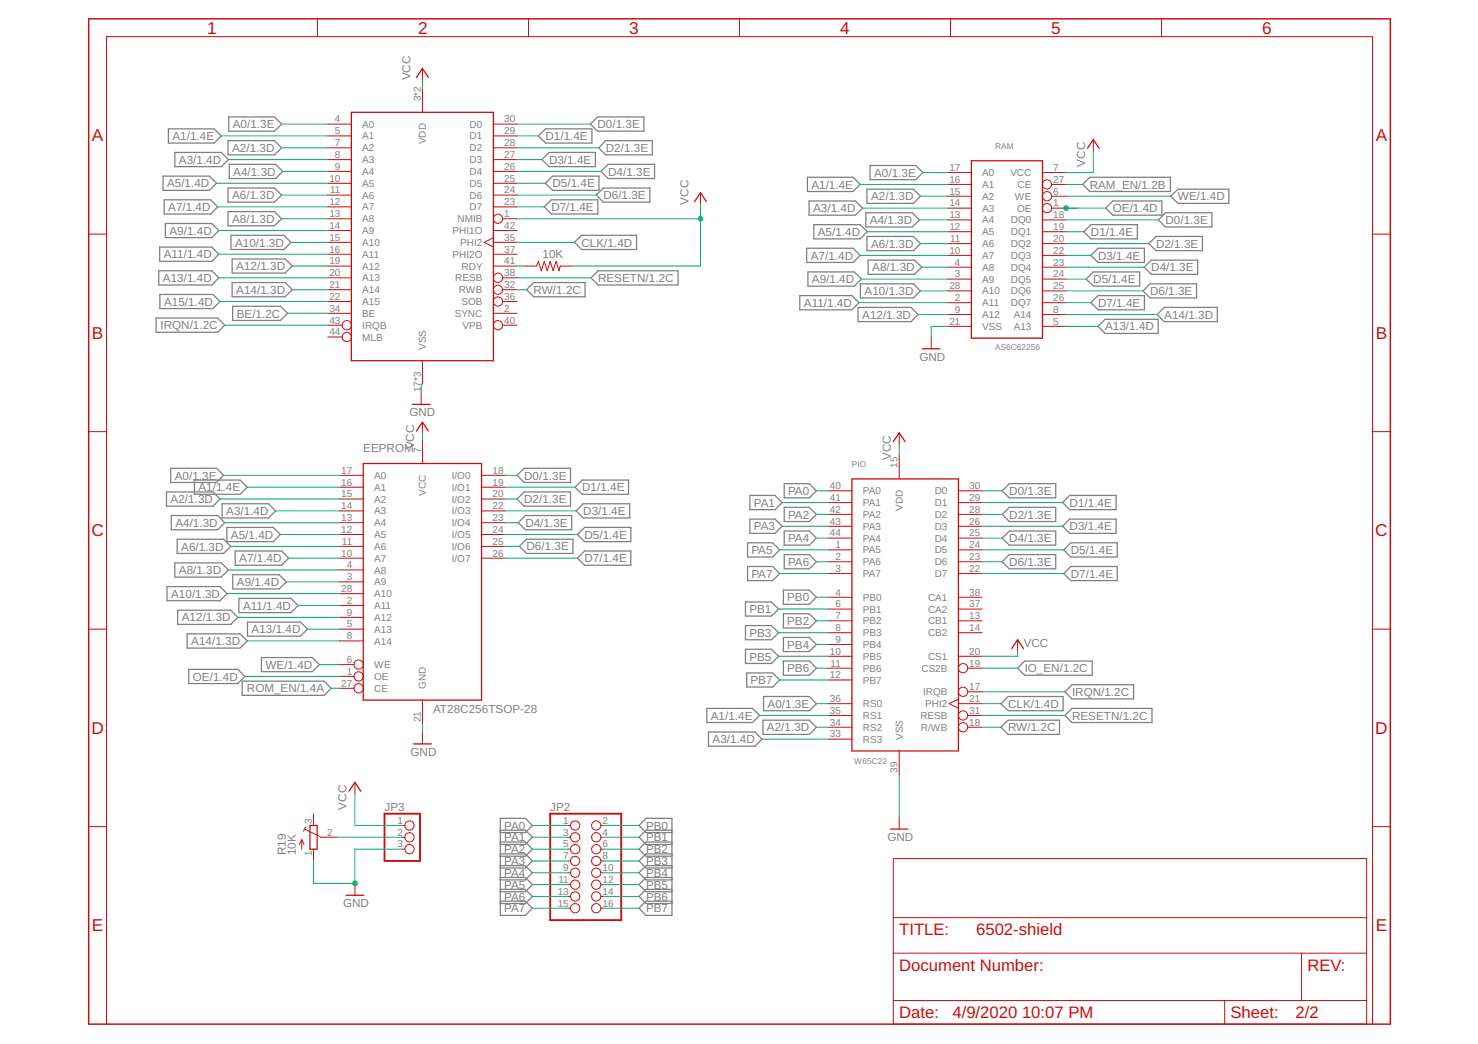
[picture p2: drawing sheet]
<svg xmlns="http://www.w3.org/2000/svg" width="297mm" height="210mm" viewBox="0 0 297 210" stroke-linecap="round" stroke-linejoin="round" font-family="sans-serif">
<g fill="none" stroke="#808080" stroke-width=".25">
<path d="M32.8 35.4h9.3l1.4 1.5-1.4 1.4h-9.3zM33.8 25.9h9.2l1.5 1.4-1.5 1.5h-9.2zM35.1 30.6h9.4l1.4 1.5-1.4 1.4h-9.4zM45.8 28.3h9.4l1.4 1.4-1.4 1.4h-9.4zM45.8 37.8h9.4l1.4 1.4-1.4 1.4h-9.4zM46 23.5h9.2l1.4 1.5-1.4 1.4h-9.2zM46.1 33h9.3l1.4 1.5-1.4 1.4h-9.3zM108.2 27.3l1.4-1.4h9.4v2.9h-9.4zM108.9 32.1l1.4-1.5h9.4v2.9h-9.4zM111 35.4h9.4v2.9h-9.4l-1.4-1.4zM119.8 39.2l1.5-1.4h9.3v2.8h-9.3zM120.1 23.5h9.3v2.9h-9.3l-1.4-1.4z"/>
<path d="M120.8 34.5l1.4-1.5h9.4v2.9h-9.4zM121.8 28.3h9.3v2.8h-9.3l-1.5-1.4zM162.3 35.6h9.1l1.5 1.5-1.5 1.4h-9.1zM174.2 38h9.4l1.4 1.5-1.4 1.4h-9.4zM174.9 33.3h9.1l1.5 1.4-1.5 1.4h-9.1zM219 35.6h16.2v2.9h-16.2l-1.4-1.4zM235.3 39.5l1.4-1.5h10.3v2.9h-10.3zM31.9 54.4h10.7l1.4 1.5-1.4 1.4h-10.7zM32.1 49.7h10.5l1.4 1.4-1.4 1.4h-10.5zM32.1 59.2h10.7l1.4 1.4-1.4 1.4h-10.7zM33 40.2h9.3l1.5 1.4-1.5 1.4h-9.3zM33.2 44.9h9.4l1.4 1.5-1.4 1.4h-9.4z"/>
<path d="M45.8 42.5h9.4l1.4 1.5-1.4 1.4h-9.4zM46.4 47.3h10.7l1.4 1.4-1.4 1.5h-10.7zM46.7 52.1h10.6l1.4 1.4-1.4 1.4h-10.6zM46.7 56.8h10.6l1.4 1.5-1.4 1.4h-10.6zM105.8 58.3l1.5-1.5h10.3v2.9h-10.3zM109.4 41.6l1.4-1.4h9.3v2.8h-9.3zM115.4 48.7l1.5-1.4h11v2.9h-11zM118.8 55.9l1.4-1.5h16.1v2.9h-16.1zM160.7 59.4h10.5l1.4 1.5-1.4 1.4h-10.5zM162.1 49.9h9.3l1.5 1.5-1.5 1.4h-9.3zM162.4 54.7h9.3l1.4 1.4-1.4 1.4h-9.3zM162.6 40.4h9.3l1.5 1.4-1.5 1.5h-9.3z"/>
<path d="M163.6 45.2h9.3l1.4 1.4-1.4 1.4h-9.3zM172.9 57.1h10.7l1.4 1.4-1.4 1.4h-10.7zM174 42.8h9.3l1.5 1.4-1.5 1.4h-9.3zM174.2 47.5h9.4l1.4 1.5-1.4 1.4h-9.4zM174.5 52.3h9.3l1.5 1.4-1.5 1.5h-9.3zM217.8 46.6l1.4-1.4h9.4v2.8h-9.4zM218.3 56.1l1.4-1.4h9.3v2.8h-9.3zM219.2 51.4l1.5-1.5h9.3v2.9h-9.3zM223.6 40.4h9.9v2.9h-9.9l-1.4-1.5zM229.7 58.5l1.4-1.4h9.4v2.8h-9.4zM230 53.7l1.4-1.4h9.3v2.9h-9.3zM232.3 47.5h9.4v2.9h-9.4l-1.4-1.4z"/>
<path d="M234.2 42.8h9.4v2.8h-9.4l-1.4-1.4zM31.4 63.9h12.4l1.4 1.5-1.4 1.4h-12.4zM46.8 61.6h9.5l1.5 1.4-1.5 1.4h-9.5zM172.4 61.8h10.7l1.4 1.4-1.4 1.5h-10.7zM219.2 60.9l1.5-1.5h9.3v2.9h-9.3zM220.7 65.6l1.4-1.4h10.7v2.8h-10.7zM232.6 63.2l1.4-1.4h10.6v2.9h-10.6zM33.5 98.9h9.3l1.4 1.4-1.4 1.5h-9.3zM34.3 94.1h9.2l1.4 1.5-1.4 1.4h-9.2zM39.1 96.5h9.2l1.4 1.5-1.4 1.4h-9.2zM103.9 95.6l1.4-1.5h9.4v2.9h-9.4zM117 96.5h9.3v2.9h-9.3l-1.4-1.4z"/>
<path d="M150.7 99.6h5.1l1.4 1.4-1.4 1.5h-5.1zM157.6 97.2h5l1.5 1.5-1.5 1.4h-5zM202.8 97.2h9.4v2.9h-9.4l-1.4-1.4zM215 99.6h9.3v2.9h-9.3l-1.4-1.5zM33.6 117.9h10.6l1.5 1.5-1.5 1.4h-10.6zM34.4 103.7h9.4l1.4 1.4-1.4 1.4h-9.4zM35.1 113.2h9.4l1.4 1.4-1.4 1.4h-9.4zM35.6 108.4h9.3l1.5 1.5-1.5 1.4h-9.3zM44.6 101.3h9.4l1.4 1.4-1.4 1.4h-9.4zM45.6 106h9.3l1.4 1.5-1.4 1.4h-9.3zM46.8 115.5h9.3l1.5 1.5-1.5 1.4h-9.3zM47.3 110.8h9.3l1.4 1.4-1.4 1.4h-9.3z"/>
<path d="M103.9 100.3l1.4-1.4h9.4v2.9h-9.4zM105.6 103.7h9.3v2.8h-9.3l-1.4-1.4zM105.8 108.4h9.3v2.9h-9.3l-1.4-1.4zM116 107.5l1.5-1.5h9.3v2.9h-9.3zM116 112.2l1.5-1.4h9.3v2.8h-9.3zM117.2 101.3h9.4v2.8h-9.4l-1.4-1.4zM150.2 113.9h5.1l1.4 1.4-1.4 1.4h-5.1zM150.2 109.1h5.1l1.4 1.5-1.4 1.4h-5.1zM150.7 104.4h5.1l1.4 1.4-1.4 1.4h-5.1zM157.4 118.6h5.2l1.5 1.5-1.5 1.4h-5.2zM157.6 111.5h5l1.5 1.4-1.5 1.5h-5zM157.6 106.8h5l1.5 1.4-1.5 1.4h-5z"/>
<path d="M157.6 102h5l1.5 1.4-1.5 1.5h-5zM201.4 103.4l1.4-1.4h9.4v2.9h-9.4zM201.4 108.2l1.4-1.4h9.4v2.8h-9.4zM202.8 111.5h9.4v2.9h-9.4l-1.4-1.5zM213.8 115.3l1.4-1.4h9.3v2.8h-9.3zM213.8 110.6l1.4-1.5h9.3v2.9h-9.3zM215 104.4h9.3v2.8h-9.3l-1.4-1.4zM35.7 122.7h10.7l1.4 1.4-1.4 1.4h-10.7zM37.6 127.4h10.7l1.4 1.5-1.4 1.4h-10.7zM37.9 134.6h9.9l1.4 1.4-1.4 1.4h-9.9zM48 120.3h10.5l1.4 1.4-1.4 1.5h-10.5zM48.7 136.9h16.5l1.4 1.5-1.4 1.4h-16.5z"/>
<path d="M49.7 125.1h10.7l1.4 1.4-1.4 1.4h-10.7zM52.5 132.2h10.3l1.4 1.4-1.4 1.4h-10.3zM149.8 130.5h5.2l1.5 1.5-1.5 1.4h-5.2zM149.8 121h5.2l1.5 1.4-1.5 1.5h-5.2zM149.8 125.8h5.2l1.5 1.4-1.5 1.4h-5.2zM150.1 135.3h5.2l1.4 1.4-1.4 1.4h-5.2zM157.4 132.9h5.2l1.5 1.4-1.5 1.5h-5.2zM157.4 123.4h5.2l1.5 1.4-1.5 1.5h-5.2zM157.4 128.2h5.2l1.5 1.4-1.5 1.4h-5.2zM205.9 132.9h13.6v2.9h-13.6l-1.4-1.5zM214 139.1l1.4-1.4h12.4v2.8h-12.4zM142 142.4h9.2l1.5 1.4-1.5 1.5h-9.2z"/>
<path d="M142.4 147.2h9.3l1.4 1.4-1.4 1.4h-9.3zM153.3 144.8h9.3l1.5 1.4-1.5 1.5h-9.3zM153.5 140h9.1l1.5 1.5-1.5 1.4h-9.1zM201.2 141.5l1.4-1.5h11.1v2.9h-11.1zM201.2 146.2l1.4-1.4h10.3v2.9h-10.3zM214 143.8l1.4-1.4h16.1v2.9h-16.1zM100.5 178.8h5.1l1.4 1.4-1.4 1.5h-5.1M100.5 174.1h5.1l1.4 1.4-1.4 1.4h-5.1M100.5 169.3h5.1l1.4 1.4-1.4 1.4h-5.1M100.5 167.4h5.1l1.4-1.4-1.4-1.5h-5.1v19.5h5.1l1.4-1.4-1.4-1.4h-5.1M100.5 176.4h5.1l1.4 1.5-1.4 1.4h-5.1M100.5 171.7h5.1l1.4 1.4-1.4 1.4h-5.1"/>
<path d="M100.5 166.9h5.1l1.4 1.4-1.4 1.5h-5.1M135 178.8h-5.2l-1.4 1.4 1.4 1.5h5.2M135 167.4h-5.2l-1.4-1.4 1.4-1.5h5.2v19.5h-5.2l-1.4-1.4 1.4-1.4h5.2M135 174.1h-5.2l-1.4 1.4 1.4 1.4h5.2M135 169.3h-5.2l-1.4 1.4 1.4 1.4h5.2M135 176.4h-5.2l-1.4 1.5 1.4 1.4h5.2M135 171.7h-5.2l-1.4 1.4 1.4 1.4h5.2M135 166.9h-5.2l-1.4 1.4 1.4 1.5h5.2"/>
</g>
<g fill="none" stroke="#c90d0c" stroke-width=".25">
<path d="M83.7 15.6l1.2-1.8 1.2 1.8M70.6 22.6h28.6v49.9h-28.6zM195.2 32.3h14.3v35.7h-14.3zM218.5 29.8l1.2-1.8 1.2 1.8M139.6 40.5l1.2-1.8 1.2 1.8M185.4 70.1h3.5M73 93.2h23.8v47.6h-23.8zM82.9 81.3h3.5M83.7 86.7l1.2-1.8 1.2 1.8M171.2 96.3h21.4v54.7h-21.4zM179.5 88.8l1.2-1.8 1.2 1.8M203.3 130.4l1.2-1.8 1.2 1.8"/>
<path d="M70.1 159.1l1.2-1.8 1.2 1.8M83.1 149.6h3.6M62.3 166h1.4v4.7h-1.4zM178.9 166.7h3.6M69.6 180h3.5"/>
</g>
<g fill="none" stroke="#c90d0c" stroke-width=".2">
<path d="M63.8 3.8v3.6M84.9 13.8v2.4M84.9 17.8v4.8M106.2 3.8v3.6M148.6 3.8v3.6M191 3.8v3.6M233.4 3.8v3.6M65.9 25h4.7M65.9 27.3h4.7M65.9 29.7h4.7M65.9 32.1h4.7M65.9 34.5h4.7"/>
<path d="M65.9 36.9h4.7M65.9 39.2h4.7M99.2 25h4.7M99.2 27.3h4.7M99.2 29.7h4.7M99.2 32.1h4.7M99.2 34.5h4.7M99.2 36.9h4.7M99.2 39.2h4.7M140.8 38.7v2.4M190.5 34.7h4.7M190.5 37.1h4.7"/>
<path d="M190.5 39.5h4.7M209.5 34.7h4.7M211.3 37.1h2.9M211.3 39.5h2.9M219.7 28v2.4M17.8 47.1h3.6M65.9 41.6h4.7M65.9 44h4.7M65.9 46.4h4.7M65.9 48.7h4.7M65.9 51.1h4.7M65.9 53.5h4.7"/>
<path d="M65.9 55.9h4.7M65.9 58.3h4.7M99.2 41.6h4.7M99.2 46.4h4.7M99.2 48.7h4.7M99.2 51.1h4.7M99.2 53.5h4.7M99.2 47.8l-1.9 .9 1.9 1M101 44h2.9M101 55.9h2.9M101 58.3h2.9M105.5 53.5h2.3l.4-1 .6 1.9 .6-1.9 .6 1.9 .6-1.9 .6 1.9 .6-1.9 .6 1.9 .2-.9h2.4"/>
<path d="M190.5 41.8h4.7M190.5 44.2h4.7M190.5 46.6h4.7M190.5 49h4.7M190.5 51.4h4.7M190.5 53.7h4.7M190.5 56.1h4.7M190.5 58.5h4.7M209.5 44.2h4.7M209.5 46.6h4.7M209.5 49h4.7M209.5 51.4h4.7"/>
<path d="M209.5 53.7h4.7M209.5 56.1h4.7M209.5 58.5h4.7M211.3 41.8h2.9M275.8 47.1h3.6M65.9 60.6h4.7M65.9 63h4.7M65.9 65.4h2.9M65.9 67.8h2.9M84.6 78.9v2.4M84.9 72.5v4.8M99.2 63h4.7"/>
<path d="M101 60.6h2.9M101 65.4h2.9M187.2 67.8v2.3M190.5 60.9h4.7M190.5 63.2h4.7M190.5 65.6h4.7M209.5 60.9h4.7M209.5 63.2h4.7M209.5 65.6h4.7M17.8 86.8h3.6M68.2 95.6h4.8M68.2 98h4.8"/>
<path d="M84.9 84.9v2.3M84.9 88.4v4.8M96.8 95.6h4.7M96.8 98h4.7M166.5 98.7h4.7M180.7 87v2.4M180.7 91.5v4.8M192.6 98.7h4.8M275.8 86.8h3.6M68.2 100.3h4.8M68.2 102.7h4.8M68.2 105.1h4.8"/>
<path d="M68.2 107.5h4.8M68.2 109.9h4.8M68.2 112.2h4.8M68.2 114.6h4.8M68.2 117h4.8M68.2 119.4h4.8M96.8 100.3h4.7M96.8 102.7h4.7M96.8 105.1h4.7M96.8 107.5h4.7M96.8 109.9h4.7M96.8 112.2h4.7"/>
<path d="M166.5 101h4.7M166.5 103.4h4.7M166.5 105.8h4.7M166.5 108.2h4.7M166.5 110.6h4.7M166.5 112.9h4.7M166.5 115.3h4.7M192.6 101h4.8M192.6 103.4h4.8M192.6 105.8h4.8M192.6 108.2h4.8M192.6 110.6h4.8"/>
<path d="M192.6 112.9h4.8M192.6 115.3h4.8M17.8 126.5h3.6M68.2 121.7h4.8M68.2 124.1h4.8M68.2 126.5h4.8M68.2 128.9h4.8M68.2 133.6h2.9M68.2 136h2.9M68.2 138.4h2.9M166.5 120.1h4.7M166.5 122.4h4.7"/>
<path d="M166.5 124.8h4.7M166.5 127.2h4.7M166.5 129.6h4.7M166.5 132h4.7M166.5 134.3h4.7M166.5 136.7h4.7M192.6 120.1h4.8M192.6 122.4h4.8M192.6 124.8h4.8M192.6 127.2h4.8M192.6 132h4.8M194.5 134.3h2.9"/>
<path d="M194.5 139.1h2.9M204.5 128.6v2.4M275.8 126.5h3.6M71.3 157.3v2.4M84.9 140.8v4.7M84.9 147.2v2.4M166.5 141.5h4.7M166.5 143.8h4.7M166.5 146.2h4.7M166.5 148.6h4.7M180.7 151v4.7M192.6 141.5h4.8"/>
<path d="M192.6 140.5l-1.8 1 1.8 .9M194.5 143.8h2.9M194.5 146.2h2.9M17.8 166.2h3.6M60.6 168.8v1.9M60.6 168.8l-.4 1M60.6 168.8l.5 1M61.3 166.7l3.3 1.6h3.2M61.4 166.2l-.4 .9M63 163.6v2.4M63 170.7v2.4M71.3 177.6v2.4"/>
<path d="M80.9 166h.5M80.9 168.3h.5M80.9 170.7h.5M114.1 166h.6M114.1 168.3h.6M114.1 170.7h.6M114.1 173.1h.6M114.1 175.5h.6M114.1 177.9h.6M120.8 166h.5M120.8 168.3h.5M120.8 170.7h.5"/>
<path d="M120.8 173.1h.5M120.8 175.5h.5M120.8 177.9h.5M179.5 172.6h95.2v33.3h-95.2zM180.7 164.3v2.4M275.8 166.2h3.6M114.1 180.2h.6M114.1 182.6h.6M120.8 180.2h.5M120.8 182.6h.5M179.5 191.6h95.2M179.5 184.5h95.2"/>
<path d="M261.6 191.6v9.6M21.4 205.9v-198.5h254.4v198.5M179.5 201.2h95.2M246.1 201.2v4.7"/>
<circle cx="210.4" cy="37.1" r=".93"/>
<circle cx="210.4" cy="39.5" r=".93"/>
<circle cx="100.1" cy="55.9" r=".93"/>
<circle cx="100.1" cy="44" r=".93"/>
<circle cx="100.1" cy="58.3" r=".93"/>
<circle cx="210.4" cy="41.8" r=".93"/>
<circle cx="69.7" cy="65.4" r=".93"/>
<circle cx="69.7" cy="67.8" r=".93"/>
<circle cx="100.1" cy="60.6" r=".93"/>
<circle cx="100.1" cy="65.4" r=".93"/>
<circle cx="72.1" cy="133.6" r=".93"/>
<circle cx="72.1" cy="138.4" r=".93"/>
<circle cx="72.1" cy="136" r=".93"/>
<circle cx="193.5" cy="134.3" r=".93"/>
<circle cx="193.5" cy="139.1" r=".93"/>
<circle cx="193.5" cy="146.2" r=".93"/>
<circle cx="193.5" cy="143.8" r=".93"/>
<circle cx="82.3" cy="170.7" r=".93"/>
<circle cx="82.3" cy="166" r=".93"/>
<circle cx="82.3" cy="168.3" r=".93"/>
<circle cx="115.6" cy="175.5" r=".93"/>
<circle cx="115.6" cy="177.9" r=".93"/>
<circle cx="115.6" cy="173.1" r=".93"/>
<circle cx="115.6" cy="168.3" r=".93"/>
<circle cx="115.6" cy="170.7" r=".93"/>
<circle cx="115.6" cy="166" r=".93"/>
<circle cx="119.8" cy="177.9" r=".93"/>
<circle cx="119.8" cy="175.5" r=".93"/>
<circle cx="119.8" cy="173.1" r=".93"/>
<circle cx="119.8" cy="168.3" r=".93"/>
<circle cx="119.8" cy="170.7" r=".93"/>
<circle cx="119.8" cy="166" r=".93"/>
<circle cx="115.6" cy="180.2" r=".93"/>
<circle cx="115.6" cy="182.6" r=".93"/>
<circle cx="119.8" cy="180.2" r=".93"/>
<circle cx="119.8" cy="182.6" r=".93"/>
</g>
<path d="M17.8 3.8h261.6v202.1h-261.6z" fill="none" stroke="#c90d0c" stroke-width=".3"/>
<path d="M77.3 163.6h7.1v9.5h-7.1zM110.6 163.6h14.2v21.4h-14.2z" fill="none" stroke="#c90d0c" stroke-width=".38"/>
<g fill="none" stroke="#0dab76" stroke-width=".2">
<path d="M84.9 16.2v1.6M43.5 36.9h22.4M44.5 27.3h21.4M45.9 32.1h20M56.6 25h9.3M56.6 29.7h9.3M56.6 39.2h9.3M56.8 34.5h9.1M103.9 25h14.8M103.9 27.3h4.3M103.9 29.7h16.4M103.9 32.1h5"/>
<path d="M103.9 34.5h16.9M103.9 36.9h5.7M103.9 39.2h15.9M172.9 37.1h17.6M185 39.5h5.5M185.5 34.7h5M214.2 39.5h21.1M214.2 37.1h3.4M219.7 30.4v4.3h-5.5M43.8 41.6h22.1M44 46.4h21.9M44 51.1h21.9"/>
<path d="M44 55.9h21.9M56.6 44h9.3M58.5 48.7h7.4M58.7 53.5h7.2M58.7 58.3h7.2M103.9 44h36.9M103.9 53.5h1.6M103.9 41.6h5.5M103.9 48.7h11.5M103.9 55.9h14.9M103.9 58.3h1.9M140.8 41.1v12.4h-25.8"/>
<path d="M172.9 51.4h17.6M173.1 56.1h17.4M173.4 41.8h17.1M174.3 46.6h16.2M184.8 44.2h5.7M185 49h5.5M185 58.5h5.5M185.3 53.7h5.2M214.2 46.6h3.6M214.2 41.8h8M214.2 44.2h18.6M214.2 49h16.7"/>
<path d="M214.2 51.4h5M214.2 53.7h15.8M214.2 56.1h4.1M214.2 58.5h15.5M44.2 60.6h21.7M45.2 65.4h20.7M57.8 63h8.1M84.6 77.3v1.6M172.6 60.9h17.9M184.5 63.2h6M190.5 65.6h-3.3v2.2M214.2 60.9h5"/>
<path d="M214.2 63.2h18.4M214.2 65.6h6.5M44.9 95.6h23.3M49.7 98h18.5M84.9 87.2v1.2M101.5 95.6h2.4M101.5 98h14.1M164.1 98.7h2.4M180.7 89.4v2.1M197.4 98.7h4M44.2 100.3h24M45.2 105.1h23"/>
<path d="M45.7 119.4h22.5M45.9 114.6h22.3M46.4 109.9h21.8M55.4 102.7h12.8M56.3 107.5h11.9M57.6 117h10.6M58 112.2h10.2M101.5 100.3h2.4M101.5 102.7h14.3M101.5 105.1h2.7M101.5 107.5h14.5M101.5 109.9h2.9"/>
<path d="M101.5 112.2h14.5M156.7 115.3h9.8M156.7 110.6h9.8M157.2 101h9.3M157.2 105.8h9.3M164.1 112.9h2.4M164.1 108.2h2.4M164.1 103.4h2.4M197.4 101h16.2M197.4 115.3h16.4M197.4 112.9h4M197.4 110.6h16.4"/>
<path d="M197.4 108.2h4M197.4 105.8h16.2M197.4 103.4h4M47.8 124.1h20.4M49.2 136h19M49.7 128.9h18.5M59.9 121.7h8.3M61.8 126.5h6.4M64.2 133.6h4M66.6 138.4h1.6M156.5 132h10M156.5 127.2h10"/>
<path d="M156.5 122.4h10M156.7 136.7h9.8M164.1 134.3h2.4M164.1 129.6h2.4M164.1 124.8h2.4M164.1 120.1h2.4M197.4 134.3h7.1M197.4 139.1h16.6M204.5 131v1h-7.1M71.3 159.7v6.3h9.6M84.9 145.5v1.7M152.7 143.8h13.8"/>
<path d="M153.1 148.6h13.4M164.1 141.5h2.4M164.1 146.2h2.4M180.7 155.7v8.6M197.4 141.5h3.8M197.4 146.2h3.8M197.4 143.8h16.6M63 173.1v4.5h8.3M67.8 168.3h13.1M80.9 170.7h-9.6v7.2M107 166h7.1M107 170.7h7.1"/>
<path d="M107 175.5h7.1M107 177.9h7.1M107 173.1h7.1M107 168.3h7.1M121.3 166h7.1M121.3 170.7h7.1M121.3 175.5h7.1M121.3 177.9h7.1M121.3 173.1h7.1M121.3 168.3h7.1M107 180.2h7.1M107 182.6h7.1"/>
<path d="M121.3 180.2h7.1M121.3 182.6h7.1"/>
</g>
<g fill="#0dab76" stroke="#0dab76" stroke-width=".2">
<circle cx="140.8" cy="44" r=".47"/>
<circle cx="71.3" cy="177.6" r=".47"/>
<circle cx="214.2" cy="41.8" r=".47"/>
</g>
<g font-size="3.5" fill="#c90d0c">
<text x="41.6" y="6.8">1</text>
<text x="84.1" y="6.8">2</text>
<text x="126.5" y="6.8">3</text>
<text x="168.9" y="6.8">4</text>
<text x="211.3" y="6.8">5</text>
<text x="253.7" y="6.8">6</text>
<text x="18.5" y="28.4">A</text>
<text x="276.5" y="28.4">A</text>
<text x="18.5" y="68.1">B</text>
<text x="276.5" y="68.1">B</text>
<text x="18.4" y="107.8">C</text>
<text x="276.4" y="107.8">C</text>
<text x="18.4" y="147.6">D</text>
<text x="276.4" y="147.6">D</text>
<text x="18.5" y="187.3">E</text>
<text x="276.5" y="187.3">E</text>
</g>
<g font-size="3.3" fill="#c90d0c">
<text x="180.7" y="188.1">TITLE:</text>
<text x="196.2" y="188.1">6502-shield</text>
<text x="180.7" y="195.2">Document Number:</text>
<text x="262.8" y="195.2">REV:</text>
<text x="180.7" y="204.7">Date:</text>
<text x="191.4" y="204.7">4/9/2020</text>
<text x="205.4" y="204.7">10:07 PM</text>
<text x="247.3" y="204.7">Sheet:</text>
<text x="260.4" y="204.7">2/2</text>
</g>
<g font-size="2.3" fill="#808080">
<text x="82.5" y="16.2" transform="rotate(-90 82.5 16.2)">VCC</text>
<text x="34.7" y="28.2">A1/1.4E</text>
<text x="46.8" y="25.8">A0/1.3E</text>
<text x="109.6" y="28.2">D1/1.4E</text>
<text x="120.1" y="25.8">D0/1.3E</text>
<text x="36" y="32.9">A3/1.4D</text>
<text x="46.7" y="30.5">A2/1.3D</text>
<text x="46.9" y="35.3">A4/1.3D</text>
<text x="110.3" y="32.9">D3/1.4E</text>
<text x="121.7" y="30.5">D2/1.3E</text>
<text x="122.2" y="35.3">D4/1.3E</text>
<text x="175.7" y="35.5">A0/1.3E</text>
<text x="218.1" y="33.5" transform="rotate(-90 218.1 33.5)">VCC</text>
<text x="33.6" y="37.7">A5/1.4D</text>
<text x="46.7" y="40.1">A6/1.3D</text>
<text x="111" y="37.7">D5/1.4E</text>
<text x="121.3" y="40.1">D6/1.3E</text>
<text x="138.4" y="41.1" transform="rotate(-90 138.4 41.1)">VCC</text>
<text x="163.1" y="37.9">A1/1.4E</text>
<text x="175.1" y="40.3">A2/1.3D</text>
<text x="219" y="37.9">RAM_EN/1.2B</text>
<text x="236.7" y="40.3">WE/1.4D</text>
<text x="33.8" y="42.4">A7/1.4D</text>
<text x="34.1" y="47.2">A9/1.4D</text>
<text x="46.7" y="44.8">A8/1.3D</text>
<text x="110.8" y="42.4">D7/1.4E</text>
<text x="163.4" y="42.7">A3/1.4D</text>
<text x="164.4" y="47.4">A5/1.4D</text>
<text x="174.8" y="45.1">A4/1.3D</text>
<text x="219.2" y="47.4">D1/1.4E</text>
<text x="223.6" y="42.7">OE/1.4D</text>
<text x="234.2" y="45">D0/1.3E</text>
<text x="32.9" y="52">A11/1.4D</text>
<text x="47.2" y="49.6">A10/1.3D</text>
<text x="109" y="51.8">10K</text>
<text x="116.9" y="49.6">CLK/1.4D</text>
<text x="162.9" y="52.2">A7/1.4D</text>
<text x="175.1" y="49.8">A6/1.3D</text>
<text x="220.7" y="52.2">D3/1.4E</text>
<text x="232.3" y="49.8">D2/1.3E</text>
<text x="32.7" y="56.7">A13/1.4D</text>
<text x="47.5" y="54.3">A12/1.3D</text>
<text x="47.5" y="59.1">A14/1.3D</text>
<text x="107.2" y="59.1">RW/1.2C</text>
<text x="120.2" y="56.7">RESETN/1.2C</text>
<text x="163.2" y="56.9">A9/1.4D</text>
<text x="173.8" y="59.3">A10/1.3D</text>
<text x="175.3" y="54.6">A8/1.3D</text>
<text x="219.7" y="56.9">D5/1.4E</text>
<text x="231.1" y="59.3">D6/1.3E</text>
<text x="231.4" y="54.6">D4/1.3E</text>
<text x="33" y="61.5">A15/1.4D</text>
<text x="47.6" y="63.8">BE/1.2C</text>
<text x="161.6" y="61.7">A11/1.4D</text>
<text x="173.3" y="64.1">A12/1.3D</text>
<text x="220.7" y="61.7">D7/1.4E</text>
<text x="234" y="64.1">A14/1.3D</text>
<text x="32.3" y="66.2">IRQN/1.2C</text>
<text x="222.1" y="66.4">A13/1.4D</text>
<text x="184.8" y="72.5">GND</text>
<text x="82.3" y="83.7">GND</text>
<text x="73" y="90.8">EEPROM</text>
<text x="83.2" y="90.3" transform="rotate(-90 83.2 90.3)">VCC</text>
<text x="179.1" y="92.5" transform="rotate(-90 179.1 92.5)">VCC</text>
<text x="34.3" y="101.2">A2/1.3D</text>
<text x="35.1" y="96.4">A0/1.3E</text>
<text x="39.9" y="98.8">A1/1.4E</text>
<text x="105.3" y="101.2">D2/1.3E</text>
<text x="105.3" y="96.4">D0/1.3E</text>
<text x="117" y="98.8">D1/1.4E</text>
<text x="151.5" y="101.9">PA1</text>
<text x="158.4" y="99.5">PA0</text>
<text x="202.8" y="99.5">D0/1.3E</text>
<text x="215" y="101.9">D1/1.4E</text>
<text x="35.2" y="105.9">A4/1.3D</text>
<text x="45.5" y="103.6">A3/1.4D</text>
<text x="105.6" y="105.9">D4/1.3E</text>
<text x="117.2" y="103.5">D3/1.4E</text>
<text x="151.5" y="106.6">PA3</text>
<text x="158.4" y="104.3">PA2</text>
<text x="202.8" y="104.3">D2/1.3E</text>
<text x="215" y="106.6">D3/1.4E</text>
<text x="36.4" y="110.7">A6/1.3D</text>
<text x="46.4" y="108.3">A5/1.4D</text>
<text x="48.1" y="113.1">A7/1.4D</text>
<text x="105.8" y="110.7">D6/1.3E</text>
<text x="117.5" y="113.1">D7/1.4E</text>
<text x="117.5" y="108.3">D5/1.4E</text>
<text x="151" y="111.4">PA5</text>
<text x="158.4" y="113.8">PA6</text>
<text x="158.4" y="109">PA4</text>
<text x="202.8" y="113.8">D6/1.3E</text>
<text x="202.8" y="109">D4/1.3E</text>
<text x="215.2" y="111.4">D5/1.4E</text>
<text x="36" y="115.4">A8/1.3D</text>
<text x="47.6" y="117.8">A9/1.4D</text>
<text x="151" y="116.2">PA7</text>
<text x="215.2" y="116.1">D7/1.4E</text>
<text x="34.4" y="120.2">A10/1.3D</text>
<text x="36.5" y="125">A12/1.3D</text>
<text x="48.8" y="122.6">A11/1.4D</text>
<text x="150.6" y="123.3">PB1</text>
<text x="158.2" y="125.7">PB2</text>
<text x="158.2" y="120.9">PB0</text>
<text x="38.4" y="129.7">A14/1.3D</text>
<text x="50.6" y="127.3">A13/1.4D</text>
<text x="150.6" y="128">PB3</text>
<text x="158.2" y="130.4">PB4</text>
<text x="205.7" y="130.1">VCC</text>
<text x="38.8" y="136.8">OE/1.4D</text>
<text x="53.3" y="134.5">WE/1.4D</text>
<text x="150.6" y="132.8">PB5</text>
<text x="150.8" y="137.6">PB7</text>
<text x="158.2" y="135.2">PB6</text>
<text x="205.9" y="135.2">IO_EN/1.2C</text>
<text x="49.6" y="139.2">ROM_EN/1.4A</text>
<text x="87" y="143.4">AT28C256TSOP-28</text>
<text x="154.3" y="142.3">A0/1.3E</text>
<text x="202.6" y="142.3">CLK/1.4D</text>
<text x="215.4" y="139.9">IRQN/1.2C</text>
<text x="142.9" y="144.7">A1/1.4E</text>
<text x="143.2" y="149.4">A3/1.4D</text>
<text x="154.1" y="147.1">A2/1.3D</text>
<text x="202.6" y="147.1">RW/1.2C</text>
<text x="215.4" y="144.7">RESETN/1.2C</text>
<text x="82.5" y="151.9">GND</text>
<text x="69.7" y="162.8" transform="rotate(-90 69.7 162.8)">VCC</text>
<text x="77.3" y="163">JP3</text>
<text x="101.3" y="166.8">PA0</text>
<text x="110.6" y="163">JP2</text>
<text x="129.8" y="166.8">PB0</text>
<text x="57.4" y="171.9" transform="rotate(-90 57.4 171.9)">R19</text>
<text x="59.4" y="171.9" transform="rotate(-90 59.4 171.9)">10K</text>
<text x="101.3" y="171.6">PA2</text>
<text x="101.3" y="173.9">PA3</text>
<text x="101.3" y="169.2">PA1</text>
<text x="129.8" y="171.6">PB2</text>
<text x="129.8" y="173.9">PB3</text>
<text x="129.8" y="169.2">PB1</text>
<text x="178.3" y="169.1">GND</text>
<text x="101.3" y="176.3">PA4</text>
<text x="101.3" y="178.7">PA5</text>
<text x="129.8" y="176.3">PB4</text>
<text x="129.8" y="178.7">PB5</text>
<text x="69" y="182.4">GND</text>
<text x="101.3" y="181.1">PA6</text>
<text x="101.3" y="183.5">PA7</text>
<text x="129.8" y="181.1">PB6</text>
<text x="129.8" y="183.4">PB7</text>
</g>
<g font-size="2" fill="#808080">
<text x="84.6" y="20.4" transform="rotate(-90 84.6 20.4)">3*2</text>
<text x="67.3" y="24.6">4</text>
<text x="67.3" y="27">5</text>
<text x="67.3" y="29.4">7</text>
<text x="72.8" y="25.7">A0</text>
<text x="72.8" y="28">A1</text>
<text x="85.6" y="29" transform="rotate(-90 85.6 29)">VDD</text>
<text x="94.4" y="28">D1</text>
<text x="94.4" y="25.7">D0</text>
<text x="101.3" y="29.4">28</text>
<text x="101.3" y="27">29</text>
<text x="101.3" y="24.6">30</text>
<text x="67.3" y="31.8">8</text>
<text x="67.3" y="34.1">9</text>
<text x="72.8" y="30.4">A2</text>
<text x="72.8" y="32.8">A3</text>
<text x="72.8" y="35.2">A4</text>
<text x="94.4" y="35.2">D4</text>
<text x="94.4" y="32.8">D3</text>
<text x="94.4" y="30.4">D2</text>
<text x="101.3" y="34.1">26</text>
<text x="101.3" y="31.8">27</text>
<text x="190.8" y="34.4">17</text>
<text x="197.4" y="35.4">A0</text>
<text x="203.1" y="35.4">VCC</text>
<text x="211.7" y="34.4">7</text>
<text x="66.2" y="36.5">10</text>
<text x="66.2" y="41.3">12</text>
<text x="66.3" y="38.9">11</text>
<text x="72.8" y="37.6">A5</text>
<text x="72.8" y="39.9">A6</text>
<text x="94.4" y="39.9">D6</text>
<text x="94.4" y="37.5">D5</text>
<text x="101.3" y="41.3">23</text>
<text x="101.3" y="38.9">24</text>
<text x="101.3" y="36.5">25</text>
<text x="190.8" y="36.7">16</text>
<text x="190.8" y="39.1">15</text>
<text x="190.8" y="41.5">14</text>
<text x="197.4" y="37.8">A1</text>
<text x="197.4" y="40.2">A2</text>
<text x="204" y="40.2">WE</text>
<text x="204.5" y="37.8">CE</text>
<text x="211.7" y="41.5">1</text>
<text x="211.7" y="39.1">6</text>
<text x="211.7" y="36.7">27</text>
<text x="66.2" y="43.6">13</text>
<text x="66.2" y="46">14</text>
<text x="72.8" y="42.3">A7</text>
<text x="72.8" y="44.7">A8</text>
<text x="72.8" y="47.1">A9</text>
<text x="90.9" y="47.1">PHI1O</text>
<text x="92" y="44.7">NMIB</text>
<text x="94.4" y="42.3">D7</text>
<text x="101.3" y="46">42</text>
<text x="101.3" y="43.6">1</text>
<text x="190.8" y="43.9">13</text>
<text x="190.8" y="46.3">12</text>
<text x="197.4" y="42.5">A3</text>
<text x="197.4" y="44.9">A4</text>
<text x="197.4" y="47.3">A5</text>
<text x="203.2" y="47.3">DQ1</text>
<text x="203.2" y="44.9">DQ0</text>
<text x="204.4" y="42.5">OE</text>
<text x="211.7" y="46.3">19</text>
<text x="211.7" y="43.9">18</text>
<text x="66.2" y="48.4">15</text>
<text x="66.2" y="50.8">16</text>
<text x="66.2" y="53.2">19</text>
<text x="72.8" y="49.4">A10</text>
<text x="72.8" y="51.8">A11</text>
<text x="90.9" y="51.8">PHI2O</text>
<text x="92.5" y="49.4">PHI2</text>
<text x="101.3" y="53.2">41</text>
<text x="101.3" y="50.8">37</text>
<text x="101.3" y="48.4">35</text>
<text x="190.8" y="51">10</text>
<text x="190.9" y="48.6">11</text>
<text x="191.9" y="53.4">4</text>
<text x="197.4" y="49.7">A6</text>
<text x="197.4" y="52.1">A7</text>
<text x="203.2" y="52.1">DQ3</text>
<text x="203.2" y="49.7">DQ2</text>
<text x="211.7" y="53.4">23</text>
<text x="211.7" y="51">22</text>
<text x="211.7" y="48.6">20</text>
<text x="66.2" y="55.5">20</text>
<text x="66.2" y="57.9">21</text>
<text x="72.8" y="54.2">A12</text>
<text x="72.8" y="56.6">A13</text>
<text x="72.8" y="59">A14</text>
<text x="91.5" y="56.6">RESB</text>
<text x="92.2" y="58.9">RWB</text>
<text x="92.8" y="54.2">RDY</text>
<text x="101.3" y="57.9">32</text>
<text x="101.3" y="55.5">38</text>
<text x="190.8" y="58.1">28</text>
<text x="191.9" y="55.8">3</text>
<text x="197.4" y="54.4">A8</text>
<text x="197.4" y="56.8">A9</text>
<text x="197.4" y="59.2">A10</text>
<text x="203.2" y="59.2">DQ6</text>
<text x="203.2" y="56.8">DQ5</text>
<text x="203.2" y="54.4">DQ4</text>
<text x="211.7" y="58.1">25</text>
<text x="211.7" y="55.8">24</text>
<text x="66.2" y="60.3">22</text>
<text x="66.2" y="62.7">34</text>
<text x="66.2" y="65">43</text>
<text x="72.8" y="61.3">A15</text>
<text x="72.8" y="63.7">BE</text>
<text x="91.4" y="63.7">SYNC</text>
<text x="92.7" y="61.3">SOB</text>
<text x="101.3" y="65">40</text>
<text x="101.3" y="62.7">2</text>
<text x="101.3" y="60.3">36</text>
<text x="190.8" y="65.3">21</text>
<text x="191.9" y="60.5">2</text>
<text x="191.9" y="62.9">9</text>
<text x="197.4" y="61.6">A11</text>
<text x="197.4" y="64">A12</text>
<text x="203.2" y="61.6">DQ7</text>
<text x="203.7" y="63.9">A14</text>
<text x="211.7" y="65.3">5</text>
<text x="211.7" y="62.9">8</text>
<text x="211.7" y="60.5">26</text>
<text x="66.2" y="67.4">44</text>
<text x="72.8" y="66.1">IRQB</text>
<text x="72.8" y="68.5">MLB</text>
<text x="85.6" y="70.3" transform="rotate(-90 85.6 70.3)">VSS</text>
<text x="93" y="66.1">VPB</text>
<text x="197.4" y="66.3">VSS</text>
<text x="203.7" y="66.3">A13</text>
<text x="84.6" y="78.8" transform="rotate(-90 84.6 78.8)">17*3</text>
<text x="68.6" y="95.2">17</text>
<text x="84.6" y="91" transform="rotate(-90 84.6 91)">7</text>
<text x="99" y="95.2">18</text>
<text x="180.4" y="94.1" transform="rotate(-90 180.4 94.1)">15</text>
<text x="68.6" y="97.6">16</text>
<text x="68.6" y="100">15</text>
<text x="75.2" y="96.3">A0</text>
<text x="75.2" y="98.7">A1</text>
<text x="75.2" y="101">A2</text>
<text x="85.6" y="99.6" transform="rotate(-90 85.6 99.6)">VCC</text>
<text x="90.8" y="96.3">I/O0</text>
<text x="90.8" y="98.7">I/O1</text>
<text x="90.8" y="101">I/O2</text>
<text x="99" y="97.6">19</text>
<text x="99" y="100">20</text>
<text x="166.8" y="98.3">40</text>
<text x="166.8" y="100.7">41</text>
<text x="173.4" y="99.4">PA0</text>
<text x="173.4" y="101.8">PA1</text>
<text x="187.8" y="99.4">D0</text>
<text x="187.8" y="101.8">D1</text>
<text x="194.8" y="98.3">30</text>
<text x="194.8" y="100.7">29</text>
<text x="68.6" y="102.4">14</text>
<text x="68.6" y="104.8">13</text>
<text x="68.6" y="107.1">12</text>
<text x="75.2" y="103.4">A3</text>
<text x="75.2" y="105.8">A4</text>
<text x="90.8" y="103.4">I/O3</text>
<text x="90.8" y="105.8">I/O4</text>
<text x="99" y="102.4">22</text>
<text x="99" y="104.8">23</text>
<text x="99" y="107.1">24</text>
<text x="166.8" y="103.1">42</text>
<text x="166.8" y="105.5">43</text>
<text x="166.8" y="107.8">44</text>
<text x="173.4" y="104.1">PA2</text>
<text x="173.4" y="106.5">PA3</text>
<text x="181.4" y="102.7" transform="rotate(-90 181.4 102.7)">VDD</text>
<text x="187.8" y="104.1">D2</text>
<text x="187.8" y="106.5">D3</text>
<text x="194.8" y="103.1">28</text>
<text x="194.8" y="105.5">26</text>
<text x="194.8" y="107.8">25</text>
<text x="68.6" y="111.9">10</text>
<text x="68.7" y="109.5">11</text>
<text x="75.2" y="108.2">A5</text>
<text x="75.2" y="110.6">A6</text>
<text x="75.2" y="112.9">A7</text>
<text x="90.8" y="108.2">I/O5</text>
<text x="90.8" y="110.6">I/O6</text>
<text x="90.8" y="112.9">I/O7</text>
<text x="99" y="109.5">25</text>
<text x="99" y="111.9">26</text>
<text x="167.9" y="110.2">1</text>
<text x="167.9" y="112.6">2</text>
<text x="173.4" y="108.9">PA4</text>
<text x="173.4" y="111.3">PA5</text>
<text x="173.4" y="113.7">PA6</text>
<text x="187.8" y="108.9">D4</text>
<text x="187.8" y="111.3">D5</text>
<text x="187.8" y="113.6">D6</text>
<text x="194.8" y="110.2">24</text>
<text x="194.8" y="112.6">23</text>
<text x="68.6" y="119">28</text>
<text x="69.7" y="114.3">4</text>
<text x="69.7" y="116.6">3</text>
<text x="75.2" y="115.3">A8</text>
<text x="75.2" y="117.7">A9</text>
<text x="167.9" y="115">3</text>
<text x="167.9" y="119.7">4</text>
<text x="173.4" y="116">PA7</text>
<text x="187.8" y="116">D7</text>
<text x="194.8" y="115">22</text>
<text x="194.8" y="119.7">38</text>
<text x="69.7" y="121.4">2</text>
<text x="69.7" y="123.8">9</text>
<text x="75.2" y="120.1">A10</text>
<text x="75.2" y="122.4">A11</text>
<text x="75.2" y="124.8">A12</text>
<text x="167.9" y="122.1">6</text>
<text x="167.9" y="124.5">7</text>
<text x="173.4" y="120.8">PB0</text>
<text x="173.4" y="123.2">PB1</text>
<text x="173.4" y="125.5">PB2</text>
<text x="186.5" y="120.8">CA1</text>
<text x="186.5" y="123.2">CA2</text>
<text x="186.5" y="125.5">CB1</text>
<text x="194.8" y="122.1">37</text>
<text x="194.8" y="124.5">13</text>
<text x="69.7" y="126.2">5</text>
<text x="69.7" y="128.5">8</text>
<text x="75.2" y="127.2">A13</text>
<text x="75.2" y="129.6">A14</text>
<text x="166.8" y="131.6">10</text>
<text x="167.9" y="126.9">8</text>
<text x="167.9" y="129.2">9</text>
<text x="173.4" y="127.9">PB3</text>
<text x="173.4" y="130.3">PB4</text>
<text x="186.5" y="127.9">CB2</text>
<text x="194.8" y="126.9">14</text>
<text x="194.8" y="131.6">20</text>
<text x="69.7" y="133.3">6</text>
<text x="69.7" y="135.7">1</text>
<text x="75.2" y="134.3">WE</text>
<text x="75.2" y="136.7">OE</text>
<text x="166.8" y="136.4">12</text>
<text x="166.9" y="134">11</text>
<text x="173.4" y="132.7">PB5</text>
<text x="173.4" y="135.1">PB6</text>
<text x="173.4" y="137.4">PB7</text>
<text x="185.2" y="135">CS2B</text>
<text x="186.5" y="132.7">CS1</text>
<text x="194.8" y="134">19</text>
<text x="68.6" y="138">27</text>
<text x="75.2" y="139.1">CE</text>
<text x="85.6" y="138.6" transform="rotate(-90 85.6 138.6)">GND</text>
<text x="166.8" y="141.1">36</text>
<text x="166.8" y="143.5">35</text>
<text x="173.4" y="142.2">RS0</text>
<text x="185.5" y="139.8">IRQB</text>
<text x="186" y="142.2">PHI2</text>
<text x="194.8" y="138.8">17</text>
<text x="194.8" y="141.1">21</text>
<text x="194.8" y="143.5">31</text>
<text x="84.6" y="145.2" transform="rotate(-90 84.6 145.2)">21</text>
<text x="166.8" y="145.9">34</text>
<text x="166.8" y="148.3">33</text>
<text x="173.4" y="144.6">RS1</text>
<text x="173.4" y="146.9">RS2</text>
<text x="173.4" y="149.3">RS3</text>
<text x="181.4" y="148.8" transform="rotate(-90 181.4 148.8)">VSS</text>
<text x="185" y="144.6">RESB</text>
<text x="185.1" y="146.9">R/WB</text>
<text x="194.8" y="145.9">18</text>
<text x="180.4" y="155.4" transform="rotate(-90 180.4 155.4)">39</text>
<text x="62.7" y="165.6" transform="rotate(-90 62.7 165.6)">3</text>
<text x="79.9" y="165.6">1</text>
<text x="113.2" y="165.6">1</text>
<text x="121.1" y="165.6">2</text>
<text x="62.7" y="172.2" transform="rotate(-90 62.7 172.2)">1</text>
<text x="65.7" y="168">2</text>
<text x="79.9" y="168">2</text>
<text x="79.9" y="170.4">3</text>
<text x="113.2" y="168">3</text>
<text x="113.2" y="170.4">5</text>
<text x="113.2" y="172.8">7</text>
<text x="121.1" y="168">4</text>
<text x="121.1" y="170.4">6</text>
<text x="121.1" y="172.8">8</text>
<text x="112.1" y="179.9">13</text>
<text x="112.2" y="177.5">11</text>
<text x="113.2" y="175.1">9</text>
<text x="121.1" y="175.1">10</text>
<text x="121.1" y="177.5">12</text>
<text x="121.1" y="179.9">14</text>
<text x="112.1" y="182.3">15</text>
<text x="121.1" y="182.3">16</text>
</g>
<g font-size="1.7" fill="#808080">
<text x="200" y="29.9">RAM</text>
<text x="200" y="70.4">AS6C62256</text>
<text x="171.2" y="93.9">PIO</text>
<text x="171.7" y="153.6">W65C22</text>
</g>
</svg>
